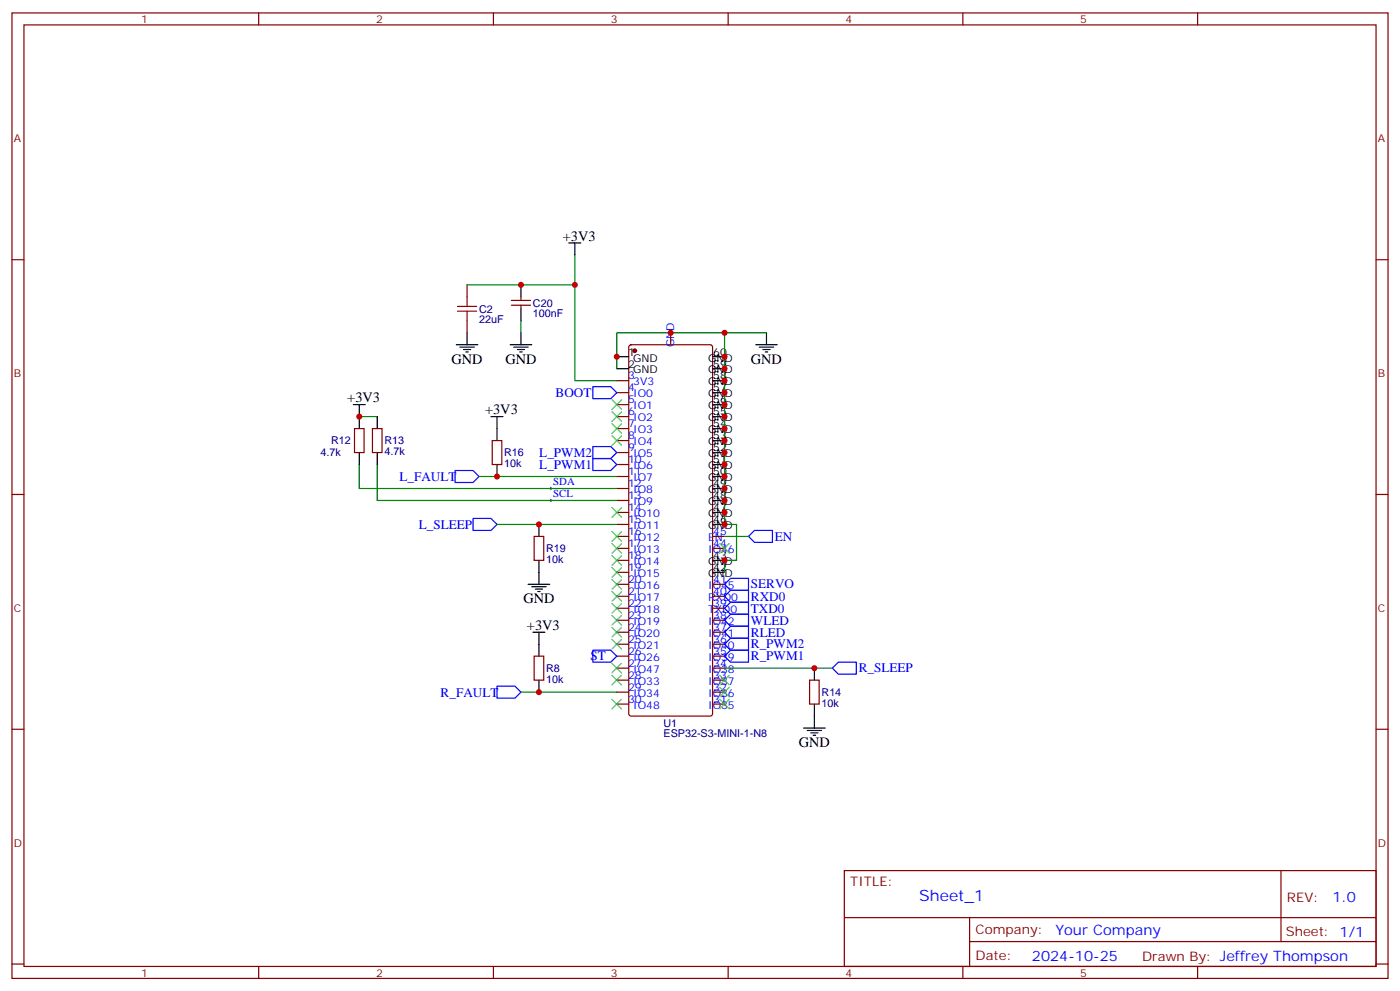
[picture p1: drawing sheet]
<svg xmlns="http://www.w3.org/2000/svg" width="412mm" height="292mm" viewBox="0 0 412 292" stroke-linecap="round" stroke-linejoin="round" font-family="sans-serif">
<g fill="none" stroke="#870000" stroke-width=".35">
<path d="M3.5 3.8h405.4v284.3h-405.4zM7.1 7.3h398.2v277.3h-398.2zM76.2 3.8v3.5M145.3 3.8v3.5M214.5 3.8v3.5M283.6 3.8v3.5M352.8 3.8v3.5M3.5 76.5h3.6M405.3 76.5h3.6M137.6 83.9v3.5M137.6 94.5v3.5M150.6 89.9h5.7"/>
<path d="M150.6 88.5h5.7M153.5 87.4v1.1M153.5 89.9v1M197.6 98v3.5M181.7 112.1h3.5M181.7 115.6h3.5M181.7 119.2h3.5M185.4 101.7l.5-.2h23.3l.6 .5 .1 108.2-.2 .5-.5 .2h-23.3l-.5-.2-.2-.5v-108zM104.4 126.2h2.8v7.1h-2.8zM109.7 126.2h2.8v7.1h-2.8zM145 129.8h2.8v7h-2.8zM181.7 122.7h3.5"/>
<path d="M181.7 126.2h3.5M181.7 129.8h3.5M181.7 133.3h3.5M181.7 136.8h3.5M3.5 145.6h3.6M157.3 158h2.9v7h-2.9zM181.7 140.3h3.5M181.7 143.9h3.5M181.7 147.4h3.5M181.7 150.9h3.5M181.7 154.4h3.5M181.7 158h3.5"/>
<path d="M209.9 158h3.5M405.3 145.6h3.6M181.7 161.5h3.5M181.7 165h3.5M181.7 168.6h3.5M181.7 172.1h3.5M181.7 175.6h3.5M181.7 179.1h3.5M209.9 161.5h3.5M209.9 172.1h3.5M209.9 175.6h3.5M209.9 179.1h3.5"/>
<path d="M157.3 193.3h2.9v7h-2.9zM181.7 182.7h3.5M181.7 186.2h3.5M181.7 189.7h3.5M181.7 193.3h3.5M181.7 196.8h3.5M209.9 182.7h3.5M209.9 186.2h3.5M209.9 189.7h3.5M209.9 193.3h3.5M209.9 196.8h3.5M3.5 214.8h3.6"/>
<path d="M181.7 200.3h3.5M181.7 203.8h3.5M181.7 207.4h3.5M209.9 200.3h3.5M209.9 203.8h3.5M209.9 207.4h3.5M238.5 200.3h2.8v7.1h-2.8zM405.3 214.8h3.6M248.7 256.4h156.6v28.2h-156.6zM377.3 256.4v20.9M248.7 270.2h156.5M285.6 277.3h119.6"/>
<path d="M285.6 270.2v14.2M3.5 283.9h3.6M76.2 284.6v3.5M145.3 284.6v3.5M214.5 284.6v3.5M283.6 284.6v3.5M352.8 284.6v3.5M405.3 283.9h3.6"/>
</g>
<path d="M161.9 143.9h.7M161.9 147.4h.7M162.3 143.5v.7M162.3 147v.7" fill="none" stroke="#000" stroke-width=".29"/>
<circle cx="187" cy="103.3" r=".53" fill="#870000" stroke="#870000" stroke-width=".35"/>
<g fill="none" stroke="#000" stroke-width=".35">
<path d="M167.6 71.5h3.5M169.3 71.5v3.6M137.6 98v3.5M153.5 83.9v3.5M153.5 90.9v3.6M153.5 98v3.5M225.8 98v3.5M104.1 119.2h3.5M105.8 119.2v7M134.4 101.5h6.4M135.5 102.2h4.2M136.5 102.9h2.1"/>
<path d="M137.2 103.6h.7M150.3 101.5h6.3M151.3 102.2h4.3M152.4 102.9h2.1M153.1 103.6h.7M181.7 105.1h3.5M181.7 108.6h3.5M209.9 105.1h3.5M209.9 108.6h3.5M209.9 119.2h3.5M209.9 115.6h3.5M209.9 112.1h3.5"/>
<path d="M222.6 101.5h6.4M223.7 102.2h4.2M224.7 102.9h2.1M225.4 103.6h.7M105.8 133.3v3.5M111.1 122.7v3.5M111.1 133.3v3.5M144.6 122.7h3.6M146.4 122.7v7.1M146.4 136.8v3.5M209.9 136.8h3.5M209.9 133.3h3.5"/>
<path d="M209.9 129.8h3.5M209.9 126.2h3.5M209.9 122.7h3.5M158.7 154.4v3.6M209.9 154.4h3.5M209.9 150.9h3.5M209.9 147.4h3.5M209.9 143.9h3.5M209.9 140.3h3.5M155.6 172.1h6.3M156.6 172.8h4.3M157.7 173.5h2.1"/>
<path d="M158.4 174.2h.7M158.7 165v7.1M209.9 168.6h3.5M209.9 165h3.5M157 186.2h3.5M158.7 186.2v7.1M239.9 196.8v3.5M158.7 200.3v3.5M236.7 214.4h6.4M237.8 215.1h4.2M238.8 215.8h2.1M239.5 216.5h.7"/>
<path d="M239.9 207.4v7"/>
</g>
<g fill="none" stroke="#008700" stroke-width=".35">
<path d="M169.3 75.1v37h12.4M137.6 83.9h31.7M153.5 94.5v3.5M213.4 98h12.4M181.7 108.6v-10.6h31.7v56.4h3.6v10.6h-3.6v3.6M105.8 122.7h5.3M105.8 136.8v7.1h75.9M111.1 136.8v10.6h70.6M141.1 140.3h40.6M146.4 154.4h35.3M213.4 158h7.1M213.4 196.8h31.8"/>
<path d="M153.5 203.8h28.2"/>
</g>
<g fill="none" stroke="#00f" stroke-width=".35">
<path d="M174.6 113.9h5.3l1.8 1.7-1.8 1.8h-5.3zM134.1 138.6h5.2l1.8 1.7-1.8 1.8h-5.2zM174.6 135h5.3l1.8 1.8-1.8 1.8h-5.3zM174.6 131.5h5.3l1.8 1.8-1.8 1.7h-5.3zM139.3 152.7h5.3l1.8 1.7-1.8 1.8h-5.3zM220.5 158l1.7-1.8h5.3v3.5h-5.3zM213.4 175.6l1.8-1.8h5.3v3.6h-5.3zM213.4 172.1l1.8-1.8h5.3v3.5h-5.3zM215.2 177.4h5.3v3.5h-5.3l-1.8-1.8zM174.6 191.5h5.3l1.8 1.8-1.8 1.7h-5.3zM213.4 189.7l1.8-1.7h5.3v3.5h-5.3zM213.4 193.3l1.8-1.8h5.3v3.5h-5.3z"/>
<path d="M213.4 186.2l1.8-1.8h5.3v3.6h-5.3zM213.4 182.7l1.8-1.8h5.3v3.5h-5.3zM245.2 196.8l1.7-1.8h5.3v3.5h-5.3zM146.4 202.1h5.3l1.8 1.7-1.8 1.8h-5.3z"/>
</g>
<g fill="none" stroke="#3c3" stroke-width=".35">
<path d="M180.3 117.8l2.8 2.8M183.1 117.8l-2.8 2.8M180.3 128.3l2.8 2.9M180.3 121.3l2.8 2.8M180.3 124.8l2.8 2.8M183.1 121.3l-2.8 2.8M183.1 124.8l-2.8 2.8M183.1 128.3l-2.8 2.9M180.3 156.6l2.8 2.8M180.3 149.5l2.8 2.8M183.1 156.6l-2.8 2.8M183.1 149.5l-2.8 2.8"/>
<path d="M180.3 163.6l2.8 2.8M180.3 167.1l2.8 2.9M180.3 170.7l2.8 2.8M180.3 174.2l2.8 2.8M180.3 177.7l2.8 2.9M180.3 160.1l2.8 2.8M183.1 163.6l-2.8 2.8M183.1 167.1l-2.8 2.9M183.1 170.7l-2.8 2.8M183.1 174.2l-2.8 2.8M183.1 177.7l-2.8 2.9M183.1 160.1l-2.8 2.8"/>
<path d="M212 160.1l2.8 2.8M214.8 160.1l-2.8 2.8M180.3 181.3l2.8 2.8M180.3 184.8l2.8 2.8M180.3 188.3l2.8 2.8M180.3 195.4l2.8 2.8M180.3 198.9l2.8 2.8M183.1 181.3l-2.8 2.8M183.1 184.8l-2.8 2.8M183.1 188.3l-2.8 2.8M183.1 195.4l-2.8 2.8M183.1 198.9l-2.8 2.8"/>
<path d="M212 198.9l2.8 2.8M214.8 198.9l-2.8 2.8M180.3 206l2.8 2.8M183.1 206l-2.8 2.8M212 202.4l2.8 2.8M212 206l2.8 2.8M214.8 202.4l-2.8 2.8M214.8 206l-2.8 2.8"/>
</g>
<path d="M134.8 91.7h5.6M134.8 90.2h5.6M137.6 87.4v2.8M137.6 91.7v2.8" fill="none" stroke="#a10000" stroke-width=".35"/>
<g fill="#c00">
<circle cx="213.4" cy="150.9" r=".88"/>
<circle cx="213.4" cy="147.4" r=".88"/>
<circle cx="213.4" cy="143.9" r=".88"/>
<circle cx="213.4" cy="140.3" r=".88"/>
<circle cx="213.4" cy="136.8" r=".88"/>
<circle cx="213.4" cy="133.3" r=".88"/>
<circle cx="213.4" cy="129.8" r=".88"/>
<circle cx="213.4" cy="126.2" r=".88"/>
<circle cx="213.4" cy="122.7" r=".88"/>
<circle cx="213.4" cy="119.2" r=".88"/>
<circle cx="213.4" cy="115.6" r=".88"/>
<circle cx="213.4" cy="112.1" r=".88"/>
<circle cx="213.4" cy="108.6" r=".88"/>
<circle cx="213.4" cy="105.1" r=".88"/>
<circle cx="213.4" cy="98" r=".88"/>
<circle cx="181.7" cy="105.1" r=".88"/>
<circle cx="197.6" cy="98" r=".88"/>
<circle cx="213.4" cy="154.4" r=".88"/>
<circle cx="213.4" cy="165" r=".88"/>
<circle cx="153.5" cy="83.9" r=".88"/>
<circle cx="169.3" cy="83.9" r=".88"/>
<circle cx="105.8" cy="122.7" r=".88"/>
<circle cx="239.9" cy="196.8" r=".88"/>
<circle cx="158.8" cy="203.8" r=".88"/>
<circle cx="146.4" cy="140.3" r=".88"/>
<circle cx="158.8" cy="154.4" r=".88"/>
</g>
<text font-size="4.6" fill="#00f" x="270.8" y="265.4">Sheet_1</text>
<g font-size="4.2">
<text x="165.8" y="70.8">+3V3</text>
<text x="133" y="107.2">GND</text>
<text x="148.9" y="107.2">GND</text>
<text x="221.2" y="107.2">GND</text>
<text x="102.3" y="118.5">+3V3</text>
<text x="142.9" y="122">+3V3</text>
<text x="154.2" y="177.7">GND</text>
<text x="155.2" y="185.5">+3V3</text>
<text x="235.3" y="220.1">GND</text>
</g>
<g font-size="4.2" fill="#00f">
<text x="392.5" y="265.7">1.0</text>
<text x="310.9" y="275.2">Your Company</text>
<text x="304" y="283">2024-10-25</text>
</g>
<g font-size="3.9" fill="#00f">
<text x="163.7" y="116.9">BOOT</text>
<text x="158.9" y="134.6">L_PWM2</text>
<text x="117.7" y="141.7">L_FAULT</text>
<text x="158.9" y="138.1">L_PWM1</text>
<text x="123.4" y="155.9">L_SLEEP</text>
<text x="228.2" y="159.2">EN</text>
<text x="221.2" y="173.2">SERVO</text>
<text x="221.2" y="176.9">RXD0</text>
<text x="221.2" y="180.4">TXD0</text>
<text x="221.2" y="184.1">WLED</text>
<text x="221.2" y="191">R_PWM2</text>
<text x="221.2" y="187.6">RLED</text>
<text x="173.9" y="194.5">ST</text>
<text x="221.2" y="194.5">R_PWM1</text>
<text x="252.9" y="198">R_SLEEP</text>
<text x="129.8" y="205.2">R_FAULT</text>
</g>
<g font-size="3.9" fill="#800">
<text x="250.5" y="261">TITLE:</text>
<text x="379.1" y="265.7">REV:</text>
<text x="287.4" y="275.2">Company:</text>
<text x="378.7" y="275.8">Sheet: 1/1</text>
<text x="287.4" y="282.9">Date:</text>
<text x="336.4" y="282.9">Drawn By: Jeffrey Thompson</text>
</g>
<g font-size="3.2" fill="#800">
<text x="41.6" y="6.8">1</text>
<text x="110.8" y="6.8">2</text>
<text x="179.9" y="6.8">3</text>
<text x="249.1" y="6.8">4</text>
<text x="318.2" y="6.8">5</text>
<text x="4.1" y="41.9">A</text>
<text x="405.9" y="41.9">A</text>
<text x="4.1" y="111.1">B</text>
<text x="405.9" y="111.1">B</text>
<text x="4.1" y="180.2">C</text>
<text x="405.9" y="180.2">C</text>
<text x="4.1" y="249.3">D</text>
<text x="405.9" y="249.3">D</text>
<text x="41.6" y="287.6">1</text>
<text x="110.8" y="287.6">2</text>
<text x="179.9" y="287.6">3</text>
<text x="249.1" y="287.6">4</text>
<text x="318.2" y="287.6">5</text>
</g>
<g font-size="3.2" fill="#000080">
<text x="141.1" y="95.2">22uF</text>
<text x="141.1" y="92.1">C2</text>
<text x="157" y="93.5">100nF</text>
<text x="157" y="90.4">C20</text>
<text x="97.5" y="130.9">R12</text>
<text x="113.2" y="130.9">R13</text>
<text x="94.4" y="134.4">4.7k</text>
<text x="113.2" y="134.1">4.7k</text>
<text x="148.5" y="137.6">10k</text>
<text x="148.5" y="134.4">R16</text>
<text x="160.9" y="165.8">10k</text>
<text x="160.9" y="162.6">R19</text>
<text x="160.9" y="197.9">R8</text>
<text x="160.9" y="201.1">10k</text>
<text x="242" y="208.2">10k</text>
<text x="242" y="205">R14</text>
<text x="195.4" y="214">U1</text>
<text x="195.4" y="217.1">ESP32-S3-MINI-1-N8</text>
</g>
<g font-size="3.2">
<text x="185" y="104.7">1</text>
<text x="186.5" y="106.5">GND</text>
<text x="208.6" y="106.5">GND</text>
<text x="210.1" y="104.7">60</text>
<text x="185" y="108.2">2</text>
<text x="186.5" y="110">GND</text>
<text x="208.6" y="113.5">GND</text>
<text x="208.6" y="110">GND</text>
<text x="210.1" y="111.8">58</text>
<text x="210.1" y="108.2">59</text>
<text x="208.6" y="117.1">GND</text>
<text x="210.1" y="118.8">56</text>
<text x="210.1" y="115.3">57</text>
<text x="208.6" y="124.1">GND</text>
<text x="208.6" y="120.6">GND</text>
<text x="210.1" y="125.9">54</text>
<text x="210.1" y="122.3">55</text>
<text x="208.6" y="131.2">GND</text>
<text x="208.6" y="127.6">GND</text>
<text x="210.1" y="129.4">53</text>
<text x="208.6" y="134.7">GND</text>
<text x="210.1" y="136.5">51</text>
<text x="210.1" y="132.9">52</text>
<text x="208.6" y="141.7">GND</text>
<text x="208.6" y="138.2">GND</text>
<text x="210.1" y="143.5">49</text>
<text x="210.1" y="140">50</text>
<text x="208.6" y="148.8">GND</text>
<text x="208.6" y="145.3">GND</text>
<text x="210.1" y="147">48</text>
<text x="208.6" y="155.9">GND</text>
<text x="208.6" y="152.3">GND</text>
<text x="210.1" y="154.1">46</text>
<text x="210.1" y="150.6">47</text>
<text x="208.6" y="166.4">GND</text>
<text x="210.1" y="164.7">43</text>
<text x="208.6" y="170">GND</text>
<text x="210.1" y="168.2">42</text>
</g>
<g font-size="3.2" fill="#00f">
<text x="198.6" y="102.2" transform="rotate(-90 198.6 102.2)">GND</text>
<text x="185" y="111.8">3</text>
<text x="186.5" y="113.5">3V3</text>
<text x="185" y="115.3">4</text>
<text x="185" y="118.8">5</text>
<text x="186.5" y="117.1">IO0</text>
<text x="185" y="122.3">6</text>
<text x="185" y="125.9">7</text>
<text x="186.5" y="120.6">IO1</text>
<text x="186.5" y="124.1">IO2</text>
<text x="185" y="129.4">8</text>
<text x="186.5" y="127.6">IO3</text>
<text x="186.5" y="131.2">IO4</text>
<text x="185" y="132.9">9</text>
<text x="185" y="136.5">10</text>
<text x="186.5" y="134.7">IO5</text>
<text x="163" y="143">SDA</text>
<text x="185" y="140">11</text>
<text x="185" y="143.5">12</text>
<text x="186.5" y="138.2">IO6</text>
<text x="186.5" y="141.7">IO7</text>
<text x="163" y="146.5">SCL</text>
<text x="185" y="147">13</text>
<text x="186.5" y="145.3">IO8</text>
<text x="186.5" y="148.8">IO9</text>
<text x="185" y="150.6">14</text>
<text x="185" y="154.1">15</text>
<text x="186.5" y="152.3">IO10</text>
<text x="186.5" y="155.9">IO11</text>
<text x="185" y="157.6">16</text>
<text x="185" y="161.1">17</text>
<text x="186.5" y="159.4">IO12</text>
<text x="208.6" y="159.4">EN</text>
<text x="210.1" y="161.1">44</text>
<text x="210.1" y="157.6">45</text>
<text x="185" y="164.7">18</text>
<text x="186.5" y="162.9">IO13</text>
<text x="186.5" y="166.4">IO14</text>
<text x="208.6" y="162.9">IO46</text>
<text x="185" y="168.2">19</text>
<text x="185" y="171.7">20</text>
<text x="186.5" y="170">IO15</text>
<text x="186.5" y="173.5">IO16</text>
<text x="208.6" y="173.5">IO45</text>
<text x="210.1" y="171.7">41</text>
<text x="185" y="175.3">21</text>
<text x="185" y="178.8">22</text>
<text x="186.5" y="177">IO17</text>
<text x="208.6" y="177">RXD0</text>
<text x="210.1" y="178.8">39</text>
<text x="210.1" y="175.3">40</text>
<text x="185" y="182.3">23</text>
<text x="185" y="185.8">24</text>
<text x="186.5" y="180.6">IO18</text>
<text x="186.5" y="184.1">IO19</text>
<text x="208.6" y="184.1">IO42</text>
<text x="208.6" y="180.6">TXD0</text>
<text x="210.1" y="185.8">37</text>
<text x="210.1" y="182.3">38</text>
<text x="185" y="189.4">25</text>
<text x="186.5" y="187.6">IO20</text>
<text x="186.5" y="191.1">IO21</text>
<text x="208.6" y="191.1">IO40</text>
<text x="208.6" y="187.6">IO41</text>
<text x="210.1" y="189.4">36</text>
<text x="185" y="192.9">26</text>
<text x="185" y="196.4">27</text>
<text x="186.5" y="194.7">IO26</text>
<text x="208.6" y="194.7">IO39</text>
<text x="210.1" y="196.4">34</text>
<text x="210.1" y="192.9">35</text>
<text x="185" y="200">28</text>
<text x="185" y="203.5">29</text>
<text x="186.5" y="198.2">IO47</text>
<text x="186.5" y="201.7">IO33</text>
<text x="208.6" y="201.7">IO37</text>
<text x="208.6" y="198.2">IO38</text>
<text x="210.1" y="203.5">32</text>
<text x="210.1" y="200">33</text>
<text x="185" y="207">30</text>
<text x="186.5" y="205.2">IO34</text>
<text x="186.5" y="208.8">IO48</text>
<text x="208.6" y="208.8">IO35</text>
<text x="208.6" y="205.2">IO36</text>
<text x="210.1" y="207">31</text>
</g>
</svg>
